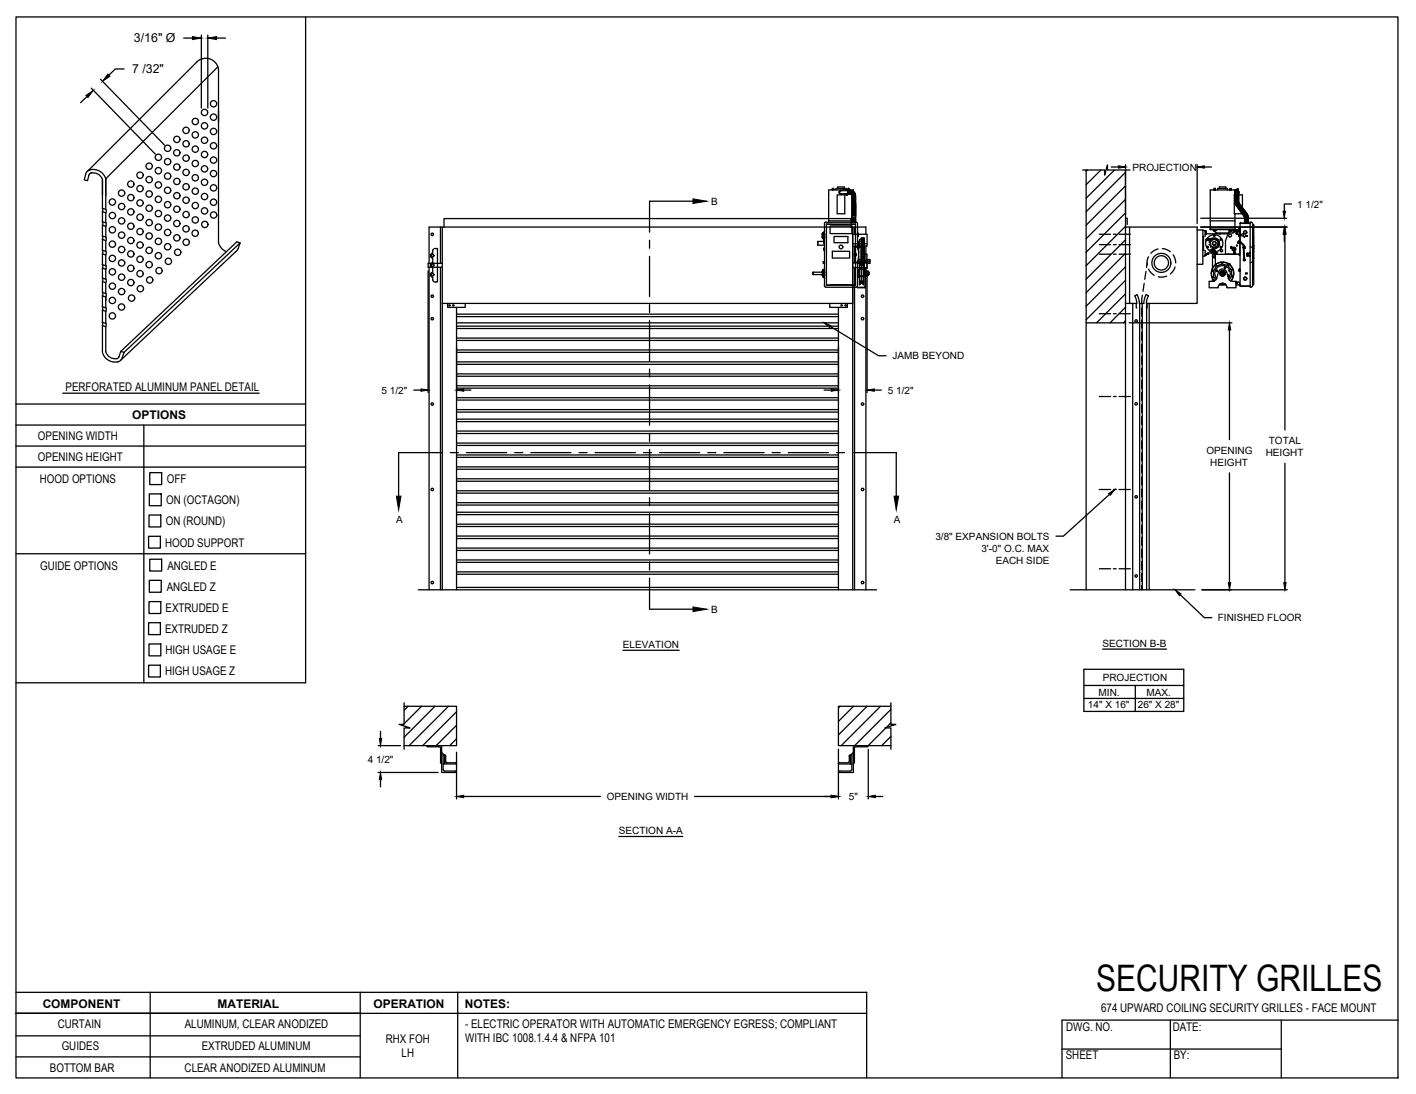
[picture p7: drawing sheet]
<svg xmlns="http://www.w3.org/2000/svg" width="279mm" height="216mm" viewBox="0 0 279 216" stroke-linecap="round" stroke-linejoin="round" font-family="sans-serif">
<!-- layer: RHX RH F.O.H. -->
<g fill="none" stroke="#000" stroke-width=".25">
<path d="M164.2 37.5h.3M164.3 37.4h.1M164.3 37.4h.2M164.4 37.4h.1M164.5 37.4h.1M165.2 38.5h1.5v3.7h-1.5zM165.3 37.2v-.3h1.3v.3M165.9 37.6a.32 .32 0 0 0-.2 .3 .32 .32 0 0 0 .2 .3M165.9 38.3l.7 .1M165.9 38.3h.7M166 37.6a.38 .38 0 0 0-.4 .4 .38 .38 0 0 0 .5 .3M166.3 37.6h.7"/>
<path d="M166.6 38.3l.3 .1zM166.6 37.5l-.7 .1a.35 .35 0 0 0-.3 .3 .35 .35 0 0 0 .3 .4M166.6 37.6h-.7a.31 .31 0 0 0-.3 .3 .31 .31 0 0 0 .3 .3M166.9 38.4l.2 .1 .1-.1M166.9 37.5l.2-.2 .1 .2M166.9 37.5h-3.4v6.4M166.9 37.5l-.3 .1 .3-.1M166.9 37.4v-.2h-1.9v.3M166.9 37.5v.1M166.9 38.3v.1M167 37.5h.1M167 38.4h.1"/>
<path d="M167 37.6l.1-.2v.2M167 38.3v.1M167 37.5v.1M167 38.3l.1 .1M167.1 38.3h-.1M167.1 38.4h.1M167.1 37.4l-.1 .1M167.1 37.5h.1M167.1 37.5l-.1 .1M167.1 37.4v.1M167.1 38.3v.2l-.1-.2h-.7M167.1 38.4h-.1"/>
<path d="M167.2 37.6h.2M167.2 38.3h.2M167.2 38.4h.1M167.2 37.5h.1M167.2 37.5h1.2v.3M167.2 37.5v.9M167.3 37.6v.7M167.3 37.5h.4M167.4 37.4h.2M167.4 37.4h.1M167.4 38.3h.1M167.4 37.6h.1"/>
<path d="M167.4 37.6v.7M167.5 37.4h.1M167.5 37.6h.2v.7h-.2M167.5 37.6v.7M167.6 38.3h.1M167.6 37.6h.1v.7M167.7 38.3h.1M167.7 37.6h.3M167.8 38.3h.1M167.9 38.3l.1 .1M168 37.6l.1 .1M168 37.7l-.2 .6"/>
<path d="M168 38.4h.1M168 38.4l.1 .1M168.1 38.5h.1M168.1 38.5v.1M168.1 38.6v.1M168.1 39.1v.1M168.1 38.8v.1M168.1 39.3v.1M168.1 39.6v.1M168.1 39.8v.1M168.1 39.8h.7M168.1 39.9h.7"/>
<path d="M168.1 38.7h.7v.2h-.7zM168.1 39h.7v.1h-.7zM168.1 39.2h.7v.1h-.7zM168.1 39.9v.1M168.3 37.8l-.4 .5M168.4 37.8l.1 .2-.5 .4M168.4 37.8l-.3-.1-.2 .6M168.4 37.8l-.4 .6M168.5 38l.1 .1M168.6 38.1l.1 .2M168.6 38.1h.1M168.6 38.1l-.5 .4"/>
<path d="M168.7 38.3v.1M168.7 38.3l-.6 .2M168.8 38.4v.2M168.8 38.4h.1M168.8 38.4l-.7 .2M168.8 38.6v.1M168.8 39.1v.1M168.8 38.8v.1M168.8 39.3v.1M168.8 39.6v.1M168.8 38.6l-.7 .1M168.8 39.4h-.7v.2h.7"/>
<path d="M168.8 39.7h-.7v.1M168.8 39.4v.2M168.8 39.7v.1M168.8 39.9v.1M168.8 39.9h.1M213.6 33.5h4.4v1.1l.5-2v.9h4.5M214.3 33.5v82.9M214.6 33.5l-.3 .3M217.2 33.5l-2.9 2.9M219.9 33.5l-5.6 5.6M222.1 36.7l-7.8 7.8M222.1 39.3l-7.8 7.8"/>
<path d="M222.1 33.5v82.9M222.1 34l-7.8 7.8M239.5 37.4h.1M239.5 37.4v.1M239.6 37.4l.2 .1M239.6 37.4h.1M239.7 37.4h.1M239.8 37.4h.1M239.8 37.4h-.3M240.3 37.5v-.3h1.9v.3M240.6 37.2v-.3h1.3v.3M242.7 37.4h.1"/>
<path d="M242.7 37.4h.2M242.8 37.4h-.1M242.8 37.4h.1M242.9 37.4h-.1M242.9 37.4h.1M243 37.4v.1M243 37.4l-.4 .1M243.7 37.7v.5M243.7 37.6h.2M243.7 38.3h.1M243.7 37.9a.37 .37 0 0 1 .4-.3 .37 .37 0 0 1 .3 .3M243.7 38.2a.36 .36 0 0 1 .4-.4 .36 .36 0 0 1 .3 .4"/>
<path d="M243.7 39.9l.1 .3M243.7 39.8v.1M243.7 39.6v.1M243.7 39.1v.1M243.7 39.3v.1M243.7 38.8v.1M243.7 38.5a.39 .39 0 0 1 .7 0 .39 .39 0 0 0-.7 .1M243.7 38.7h.7v.2h-.7zM243.7 38.1a.33 .33 0 0 1 .4-.3 .33 .33 0 0 1 .3 .3M243.7 39v.1h.7v-.1M243.7 39.3v-.1h.7v.1M243.7 39.4v.2"/>
<path d="M243.7 39.7v.2M243.7 39.6h.7M243.7 39.7h.7M243.7 39.3h.7M243.7 39.4h.7M243.7 39h.7M243.8 39.9h.1M243.8 38.1l.4-.1 .2 .2v.2a.33 .33 0 0 0-.3-.3 .33 .33 0 0 0-.4 .3zM243.8 39.9h.6M243.8 37.9l.2-.2 .4 .2M244.1 37.5v-.2h.1v.3M244.1 37.4h-.4v.4l.3-.3"/>
<path d="M244.2 37.5h-.1M244.2 37.4l.1 .1M244.3 37.6h-.1M244.3 37.5h.1M244.3 37.5v.1M244.3 37.6h.1M244.3 37.4h.1M244.3 37.6l.1 .4a.37 .37 0 0 0-.3-.4 .37 .37 0 0 0-.4 .4M244.4 39.9v.1M244.4 39.8v.1M244.4 39.6v.1M244.4 39.1v.1"/>
<path d="M244.4 39.3v.1M244.4 38.8v.1M244.4 40v.1M244.4 38.5v.1h-.7v.1M244.4 39.8l-.7 .1M244.4 39.8h.1M244.4 39.4v.2M244.4 39.7v.1M244.4 40l-.6 .2v.1M244.4 38.6v.1M244.4 38h.1M244.4 38.5h.8v2.5"/>
<path d="M84.7 52.7v63.7M85.4 53.7a.48 .48 0 0 0-.5 .5 .48 .48 0 0 0 .5 .5v.5M85.4 50a.48 .48 0 0 0-.5 .5 .48 .48 0 0 0 .5 .4v1M85.4 51.9a.48 .48 0 0 0-.5 .4 .48 .48 0 0 0 .5 .5v1M85.4 50v-.7l.2-.2 .7-.1v6.6h-.7l-.2-.4M86.9 44.8v7.2M86.9 52.7v63.7M87.3 44.8v71.6M87.3 59.9h81M87.3 52h-2.8v.7h2.8M87.6 44.8v-1.7h80.3v1.7M88.3 59.9v.8h3.5v-.8"/>
<path d="M160.4 54.2h2.3M160.4 53.7h1.8M160.4 53.7v.5M161.4 47.6v.8v-.8h1.1M161.4 48.4h1.3M162.2 46.2h.6M162.2 46.2v.7M162.2 53.6v.7M162.2 53.6h.6M162.2 54.3h.6M162.2 46.9h.6M162.2 46.9l.1 .1"/>
<path d="M162.2 54.3l.5 .6M162.3 54.2h.4M162.3 46.2h.1M162.3 53.6h.1M162.3 54.3h.1M162.3 46.9l.4 .6-.4-.5M162.3 54.3l.4 .6M162.3 53.7h.2M162.3 53.5l-.1 .1M162.3 46.1l-.1 .1M162.3 46.1h.1M162.3 53.7l.4 .1"/>
<path d="M162.3 54.4h.1M162.3 47h.1M162.3 53.5h.1M162.3 53.5v.1M162.4 54.6l.1 .1M162.4 53.3h.1zM162.4 54.6h.1M162.4 53.3v.1M162.4 54.5v.1M162.4 46.8h.1M162.4 54.2h.1M162.5 53.7h.2"/>
<path d="M162.5 53.7l-.1 .1M162.5 46.8h-.3h.5M162.5 53.7v.5M162.5 51.6v.3h.2M162.5 51.6h.2M162.5 51.6v.3M162.5 46.3l.1 .1M162.5 46.8h.1M162.5 47.2v.7l.2 .3M162.6 46.7l-.1 .1M162.6 46.4v.3v-.3M162.6 54.2h.1"/>
<path d="M162.6 49.1l.1 .2M162.6 49.1h.1M162.6 49h.1M162.6 49.4h.1M162.6 49v.4M162.6 49v.1M162.6 49.3v.1M162.7 53.7h-.4M162.7 53.7h.1M162.7 46.8h.1M162.7 54.2h.1M162.7 46.3h-.4"/>
<path d="M162.7 53.1h.1M162.7 45.7h.1M162.7 47.5h.1M162.7 54.9h.1M162.7 54.3v2.1l.3 .3M162.7 44.1v2.1M162.7 46.3v.5M162.7 46.9v6.7M162.7 53.7v.5M162.7 45.7l-.4 .5M162.7 53.1l-.4 .5M162.7 53.1l-.4 .4"/>
<path d="M162.7 45.7l-.4 .4M162.7 46.3h.1M162.8 46.3h-.5h.4M163 43.8l-.3 .3M163 43.9l5.9-.1 .3 .3M163.1 56.3l2.8-.1 2.9 .1M163.1 44.2l2.8 .1 2.9-.1M163.1 56.3h5.7M163.7 59.9v.8h3.5v-.8M163.8 44.6h4.3v1.5h-4.3zM164.2 49.6h3.4v1.3h-3.4zM164.6 46.7h2.7v1.2h-2.7z"/>
<path d="M168.1 41.8a.35 .35 0 0 1 .4-.4 .35 .35 0 0 1 .3 .4M168.1 41.6a.35 .35 0 0 1 .4-.4 .35 .35 0 0 1 .3 .4M168.1 41.4a.35 .35 0 0 1 .4-.4 .35 .35 0 0 1 .3 .4M168.1 40.4a.35 .35 0 0 1 .4-.3 .35 .35 0 0 1 .3 .3M168.1 40.1v-.1a.37 .37 0 0 1 .4-.1 .37 .37 0 0 1 .3 .3l-.2-.1-.5 .1zM168.1 43v.1M168.1 43.7v.1M168.1 43.2v.1M168.1 43.5v.1h-4.6M168.1 42.7a.33 .33 0 0 1 .4-.3 .33 .33 0 0 1 .3 .3M168.1 42.3a.37 .37 0 0 1 .5-.1 .37 .37 0 0 1 .2 .3 .35 .35 0 0 0-.3-.2 .35 .35 0 0 0-.4 .2zM168.1 42.9h.7v.1h-.7z"/>
<path d="M168.1 42.8a.34 .34 0 0 1 .4-.3 .34 .34 0 0 1 .3 .3M168.1 41.3a.38 .38 0 0 1 .7 0M168.1 43.6h.7v.1h-.7zM168.1 43.4h.7v.1h-.7zM168.1 41.3v.1M168.1 43.8v.1M168.2 42.8l-.1 .1M168.3 51.9h2.8v.9h-2.8M168.3 46.2h2.8v2.4h-2.8M168.3 44.8v71.6M168.3 48.1h1.6M168.6 44.8v1.4"/>
<path d="M168.6 48.6v3.3M168.6 52.8v63.6M168.6 50.3h.3M168.6 50.3h.1M168.6 50.2l.2-.1 .1 .1M168.6 50.2h.1M168.6 50.2h.3M168.8 42.8v.1M168.8 43v.1M168.8 43.7v.1M168.8 43.2v.1M168.8 43.5v.1"/>
<path d="M168.8 42.3a.35 .35 0 0 0-.3-.3 .35 .35 0 0 0-.4 .3M168.8 42.1a.35 .35 0 0 0-.3-.3 .35 .35 0 0 0-.4 .3M168.8 41.9v.1a.35 .35 0 0 0-.3-.4 .35 .35 0 0 0-.4 .4M168.8 41.1v.1a.35 .35 0 0 0-.3-.4 .35 .35 0 0 0-.4 .4M168.8 40.9v.1a.35 .35 0 0 0-.3-.3 .35 .35 0 0 0-.4 .3M168.8 40.7v.1a.35 .35 0 0 0-.3-.3 .35 .35 0 0 0-.4 .3M168.8 40.6a.35 .35 0 0 0-.3-.3 .35 .35 0 0 0-.4 .3M168.8 50.5h.1M168.8 50h.1M168.8 42.5h.1M168.8 42.3h.1M168.8 42.3a.36 .36 0 0 0-.3-.2 .36 .36 0 0 0-.4 .2"/>
<path d="M168.8 42.1h.1M168.8 42.1a.36 .36 0 0 0-.3-.2 .36 .36 0 0 0-.4 .2M168.8 41.9h.1M168.8 41.9a.36 .36 0 0 0-.3-.2 .36 .36 0 0 0-.4 .2M168.8 41.7h.1M168.8 41.7a.36 .36 0 0 0-.3-.2 .36 .36 0 0 0-.4 .2M168.8 41.5h.1M168.8 41.5a.36 .36 0 0 0-.3-.2 .36 .36 0 0 0-.4 .3M168.8 41.3h.1M168.8 41.1h.1M168.8 41.1a.36 .36 0 0 0-.3-.2 .36 .36 0 0 0-.4 .3M168.8 40.9h.1"/>
<path d="M168.8 40.9a.36 .36 0 0 0-.3-.2 .36 .36 0 0 0-.4 .3M168.8 40.7h.1M168.8 40.7a.36 .36 0 0 0-.3-.1 .36 .36 0 0 0-.4 .2M168.8 40.6h.1M168.8 40.6a.36 .36 0 0 0-.3-.2 .36 .36 0 0 0-.4 .2M168.8 40.4h.1M168.8 40.4a.36 .36 0 0 0-.3-.2 .36 .36 0 0 0-.4 .2M168.8 43.1h-.7v.2h.7M168.8 41.5v.1M168.8 43.1v.2M168.8 43.8v.1M168.8 50v-5.8h-5.7v12.1"/>
<path d="M168.8 50.5v5.8M168.8 50l.2 .3-.2 .2M168.9 50.3h.1M168.9 50.2h.1M168.9 51.7l.3 .1v4.6l-.2 .2-6 .1M169.2 48.8l.2 1.5-.2 1.5M169.2 48.7l-.3 .1M169.2 47.8h.1M169.2 48.7h.1l-.1 .2M169.2 46.1v.3M169.2 44.1v4.6M169.2 52h.4"/>
<path d="M169.2 54.2h.1M169.2 53.4h.3M169.2 48.4h.1M169.2 53.3h.3M169.2 54.4h.1M169.2 47.9h.1M169.2 53.5h.3M169.2 54.6h.1M169.2 53.7h.1M169.2 47.6h.4M169.2 51.7h1.3M169.2 48.8l.1 .1"/>
<path d="M169.2 48.8h.1M169.2 48.9h.2M169.2 46l.1 .1M169.3 48.8l-.1 .1M169.3 48.8h.1M169.3 49h.1M169.3 46.1h.1M169.3 46.5h.1M169.3 46.2h.1M169.3 46.1l-.1 .5v-.2M169.3 51.5h1.2v.1M169.3 46.1h-.1"/>
<path d="M169.3 48.4l.1-.7v1.1M169.3 54.6l.2 .1zM169.3 48.9h.1M169.3 48.4v.4l.2 .1M169.3 53.3h.2zM169.3 54.2h.2M169.3 53.7h.2M169.3 48.9v.2M169.3 53.3h.1M169.3 53.5v.2M169.3 54.2v.4M169.4 51.2h.6"/>
<path d="M169.4 50.6l-.1 .7M169.4 48.4h.2M169.4 48.9v1.1M169.6 53.2h-.1v1.5h.1M169.6 51.7v4.5l.2-.2 .1-.4M169.6 51.7l.1 .5M169.6 51.7v4.5M169.7 51.8l.1 .1 .1 .4M169.7 52.1v.1M169.7 53.1h.1M169.7 55.9v.1M169.7 52.2l.2 .2"/>
<path d="M169.7 54.6h.1M169.7 53.1l.1 .1M169.8 54.5l-.1 .1M169.9 55.4l-.2 .2M169.9 55.7v.2M169.9 55.6h.1M169.9 55.6h.2M169.9 52.3l.1 .1M169.9 52.4h.1M169.9 48.7l.1 .4M169.9 47.2h.6M169.9 49h.6"/>
<path d="M169.9 48.9h.1M169.9 49.7h.6M169.9 49.6h.1M169.9 49.8h.6M169.9 49.8h.1M169.9 50.3h.6v.2M169.9 50.3h.1M169.9 51.2v-.2h.6v.2M169.9 51.5l.1 .1M169.9 52l.1 .1M169.9 52.3h.1M170 47.3h-.4v1.4h.4"/>
<path d="M170 48.4v.2M170 50.7l-.1-.1h.6v.1M170 49.3l-.1-.1h.6v.1M170 48v.2M170 47.6v.2M170 47.1v.3M170 47h.5M170 50l-.1-.6h.6v.6M170 50.9l-.1-.1h.6v.1M170 51.4l-.1-.1h.6v.1M170 51.7v.2M170 52.4h.1"/>
<path d="M170.1 55.6h.1M170.1 52.3l-.1 .1M170.1 48.3l.3-.1v.3l.1-.1M170.1 55.6v.3M170.1 48h.3M170.1 47.9h.1M170.1 47.4v.1l.4 .1M170.1 47.5h.1M170.1 47.1v.1M170.1 47.8v.2M170.1 49v.1M170.1 49.2v.1"/>
<path d="M170.1 49.4v.1M170.1 49.7v.1M170.1 49.9v.1M170.1 50.1v.1M170.1 50.3v.1M170.1 50.6v.1M170.1 50.8v.1M170.1 51v.1M170.1 51.3v.1M170.1 51.5v.1M170.1 51.7v.1M170.1 51.9v.1"/>
<path d="M170.1 52.2v.1M170.1 55.7l.1 .3 .2 .1M170.1 47.8h.1M170.1 48.3h.1M170.1 48.7h.1M170.1 52.2h-.2v.1M170.1 55.4l.2 .2M170.1 52.3v.1M170.1 47.8h.2l.1 .1M170.1 48.6v.1M170.1 49h.1M170.1 48.3v.2"/>
<path d="M170.2 48.2l.1 .1M170.2 48.3h-.1M170.2 49h.1M170.2 49h.1zM170.2 51.9l-.4 .1M170.2 48.3h.1M170.2 54.5l.1 .1M170.2 53.1v.1M170.3 54.6h.1M170.3 53.1h.1M170.3 52.2l-.2 .1M170.3 49h.1"/>
<path d="M170.3 48.3h.1M170.3 48.7h.1M170.3 48.6l-.1 .1M170.3 55.9v.1M170.3 52.1v.1M170.4 51.8l-.2 .1-.1 .3M170.4 47.5h.1M170.4 48.7h.1M170.4 48.7h-.2M170.4 48.1h.7M170.4 47.9h.1M170.4 47.9v.1"/>
<path d="M170.4 51.7v4.5v-4.5l-.1 .5M170.4 48.6l.1 .2M170.4 49.2l.1 .1M170.4 49.4l.1 .1M170.4 49.7l.1 .1M170.4 49.9l.1 .1M170.4 50.1l.1 .1M170.4 50.3l.1 .1M170.4 50.6l.1 .1M170.4 50.8l.1 .1M170.4 51l.1 .1M170.4 51.3l.1 .1"/>
<path d="M170.4 51.5l.1 .1M170.4 52.7h.1M170.4 51.9l.1 .2M170.4 53.2h.1M170.4 51.8h.1M170.4 52.2l.1 .1M170.4 52.4l.1 .2-.1-.1M170.4 52.6l.1 .2M170.4 52.9l.1 .1M170.4 53.1h.1v.4M170.4 53.3h.1M170.4 52h.1"/>
<path d="M170.4 52.3h.1M170.4 54.4h.1M170.4 53.6h.2M170.4 54.3l.1 .1M170.4 54.4v.1M170.5 54.4h.1M170.5 53.6h-.1M170.5 53.6v-6.6h-.5v8.5M170.5 47.8h-.1l.1 .2M170.5 47.4l-.1 .2M170.5 47.1l-.1 .1M170.5 48.2l-.2 .1"/>
<path d="M170.5 53.4l-.1 .1M170.5 53.3h.1M170.5 48.7h.1M170.5 50.3v-.2h-.6l.1 .4M170.5 48.2h.1M170.5 48h.1M170.5 47.8h.1M170.5 47.6h.1M170.5 48.6h.1M170.5 47.5h.1M170.5 47.4h.1M170.5 47.3h.1"/>
<path d="M170.5 48.9h.1M170.5 47.1v1.1M170.5 49.6h.1M170.5 49.8h.1M170.5 51.7v.2M170.5 48.4h.1M170.5 48.4v.7l-.1-.1M170.5 47.6v.8v-.2M170.5 50.2h.6v2.8h-.7M170.5 48.7h-.4v.1M170.6 53.8v.3M170.6 54.4h.1"/>
<path d="M170.6 51.5h.2v.2h-.2zM170.7 53.5l-.1 .9M170.7 55.5h.1M170.8 56.6l-.2 .2h-1.4l1.5-.2v-3.5l.1 3.5M170.8 53.4h.2M170.9 46.2v-1.4h-86.2v7.2M170.9 48.6v3.3M170.9 52.8v63.6M171 53.4v1.1h-.2M171 53.4v1.1M171 53.5h.4v.9h-.4M171.1 51.2h.6v.8h-.6"/>
<path d="M171.1 51.5h.6M171.1 51.7h.6M171.1 54.3h.1M171.2 54.4h.1M171.2 54.3v.1M171.3 54.3l-.1 .1M171.4 54.2h.1M171.4 53.7h.1M171.4 53.7v.5M216.9 46.2h2.2M216.9 48.3h2.2M216.9 50.2h2.2"/>
<path d="M219.7 46.2h.5M219.7 48.3h.5M219.7 50.2h.5M220.8 46.2h2.2M220.8 48.3h2.2M220.8 50.2h2.2M222.1 42l-7.8 7.8M222.1 44.8h14.1v15.1h-10l.1-.8 .3-.7-.4-.3M222.1 43.1h.3v1.2M222.1 59.9h2.2M222.1 44.7l-7.8 7.7M222.1 47.3l-7.8 7.8"/>
<path d="M222.1 50l-7.8 7.8M222.1 52.7l-7.8 7.7M222.1 55.3l-7.8 7.8M222.1 58l-5.7 5.7M222.9 44.8v15.1M223.5 59.9v56.5M224.2 59.9v.9h.1M224.3 58.1l.4 1 .1 .8M224.4 58.1l-.5 .3 .3 .7 .1 .8M224.9 59.9v56.5M225.4 59.9v56.5M225.4 58.3l-.1 1.7"/>
<path d="M225.8 55.9l-.3 1.6M226.1 53.6l-.2 1.5M226.2 58.1l-.4 1-.1 .8h-.9M226.3 59.9v56.5M226.3 59.9v.9h-.1M226.4 51.9l-.2 .9M226.6 50.7l-.3 .9 .1 .7M226.6 53.1l.5 .7 .7 .5M226.8 59.9v56.5M228.5 49.1l-.6 .3-.8 .6M229.4 49.1l.8 .2 .7 .4M230.2 54.5l-.9 .2-.8-.1"/>
<path d="M231.5 50.3l.3 .6 .2 1M231.9 52.7l-.3 .6-.7 .8M236.2 45.4h1.1v6.8h-1.1M237.3 45.5l.5 .1-.1 1M237.3 50.5h.4M237.3 49.4h.2M237.3 46.7h.2M237.5 46.6v2.8M237.7 49.4l.1 .1M237.8 50.4l-.1 .1M237.8 50.3h.2zM237.8 45.7h.2"/>
<path d="M237.8 45.9h.2v.3h-.2h.2M237.8 45.7h.2v.2M237.8 49.5v.9M238 47.5a1.7 1.7 0 0 0 .7 1.9M238 50.3h-.2M238 46.2h.1M238 46.1h4.3M238 50.3h.1M238 45.7h.1M238 45.7v.3M238 50.2v.1M238.1 47.2a1.7 1.7 0 0 1 2.3-.7 1.7 1.7 0 0 1 .7 2.2 1.7 1.7 0 0 1-2.2 .9"/>
<path d="M238.2 48.7l.2 .1zM238.2 50v.2M238.3 49.9h1.9M238.4 47.2h-.2M238.4 47.2l-.3 .1M238.4 47.2l-.5 .1M238.4 49.9l.1 .3v-.2h-.4M238.5 50.2l-.5-.1v.2M238.6 47.7v.1M238.6 47.8a.24 .24 0 0 1 .2 .2 .24 .24 0 0 1-.2 .3h.3M238.8 45.3h5.8v.1M238.8 45h4.9"/>
<path d="M238.8 43.6h4.9M238.8 47.1l-.4 .1M238.9 49.4l-.3 .1M238.9 48.3v.5a.24 .24 0 0 1 .3-.1 .24 .24 0 0 1 .1 .3h.1M238.9 47.3l-1 .2M238.9 47.7h-.3M239 49.9h.1M239 47.3l.1 .1M239.1 47.1h-.3M239.1 47.3h-.2l.1 .3-.1 .1M239.1 49.4l-.4 .2M239.2 54.9l.1 .6h-.7v1.3h1.7a.88 .88 0 0 1 .8-.9 .88 .88 0 0 1 1 .7"/>
<path d="M239.3 47a1.05 1.05 0 0 1 1.3 .8M239.3 47.2l-.2 .2M239.3 47l-.2 .1M239.3 47h.1M239.4 50.2h.1M239.4 47.2l-.3 .1M239.4 45.3l.1 .3v-.3M239.4 45.5h.5M239.4 45.3h.1M239.4 45.3h.5v.2M239.5 49l-.7 .4M239.5 55.4v.1"/>
<path d="M239.5 48.4h.2M239.5 48.3h.2M239.5 48.5h.2M239.5 45.3h.1M239.5 48.3v.1M239.5 48.3a.33 .33 0 0 1-.2-.5 .33 .33 0 0 1 .6 0 .33 .33 0 0 1-.2 .5M239.5 48.4a.37 .37 0 0 1-.2-.6 .37 .37 0 0 1 .6 0 .37 .37 0 0 1-.2 .6M239.5 48.8l.2 .1M239.5 48.8l-.1 .2M239.5 55.4h.1M239.5 49.5l.2 .1zM239.5 46.5h.2z"/>
<path d="M239.5 50.7l.2 .1M239.5 47.3h.4M239.5 50.7v.1h.2M239.5 50.7h.1M239.5 45.5h.4M239.6 47.2h-.3M239.6 50.6l.1 .2M239.6 55.5h-.1M239.6 47.2h.1M239.6 50.6l.1 .1v.1M239.6 50.6h.1M239.6 50.6l-.1 .1"/>
<path d="M239.6 45.3h.1M239.6 55.4a2.21 2.21 0 0 1 .1-3 2.21 2.21 0 0 1 3.1 0 2.21 2.21 0 0 1 .1 3M239.6 45.5l.4 .5M239.7 50.8h.1M239.7 48.3v.1M239.7 45.3h.1M239.7 50.2h.1M239.7 50.2l.1 2.1M239.7 50.2h-.5v2.8M239.8 45.3h.1M239.8 45.3v.2M239.8 49.9h.1"/>
<path d="M239.8 50.1l-.1 .1M239.9 50.1h.1M239.9 50.1h-.2M239.9 45.3h.1M239.9 50.1l.1 .1M239.9 47.3l.3 .2M239.9 47.3h.1M239.9 47.3l.2 .1M239.9 55.2l-.3-.4-.3-.1 .2-.2-.1-.8-.2-.3 .3-.1 .4-.6v-.3l.3 .1 .8-.3 .2-.3 .1 .2 .8 .2 .3-.1v.3l.5 .6 .3 .1-.2 .2v.9l.2 .2-.2 .1-.5 .6M240 50.1h-.3M240 48.7l-.5 .3M240 48.9l-.9 .5"/>
<path d="M240 46h3.3M240 46v.1M240.1 50.2h.1M240.1 54.9a1.53 1.53 0 0 1 .1-2.1 1.53 1.53 0 0 1 2.1 0 1.53 1.53 0 0 1 .1 2.1M240.1 54.9a.86 .86 0 0 1-.8 .6M240.2 49.8v.4M240.2 48.5l-.1 .2M240.2 47.5l.1 .1M240.2 47.5l.1 .2M240.3 48.7h.1M240.3 47.6l.1 .4M240.3 48.3l-.1 .1"/>
<path d="M240.3 48.7v.1M240.3 48.3l-.1 .2M240.3 48.3h.1M240.4 47.9v.2M240.4 48l-.1 .4M240.4 53.7a.86 .86 0 0 1 .8-.6 .86 .86 0 0 1 .9 .6l.3 1.2M240.4 53.7l-.3 1.2M240.5 56.2h1.4M240.6 48.3h.1M240.6 47.8v.4M240.6 48.2l-.1 .4-.5 .3M240.6 48.2v.1"/>
<path d="M240.6 47.8h.1M240.8 49.4l.2-.2 .2 .2v.2l-.2 .1-.2-.1zM240.8 47.2l.2 .1zM240.8 48.7l.2 .1zM241 53.9h.1M241 53.8h.1M241.1 53.8h.1M241.1 54.2h.1M241.1 53.7h.1M241.3 55.9l.1 .1v-.1M241.3 53.7h.1M241.3 54.2h.1"/>
<path d="M241.3 54.4h.1M241.4 54.4h.1M241.4 54.1h.1M241.4 54.3v.1M241.5 54h.1M241.5 54.3h.1M241.5 54.3h-.1M241.8 56.1h-1.1h1.1M242.2 54.4h.3l-.2 .1M242.3 46.1v.2M242.3 50.2h.1M242.3 52a.37 .37 0 0 1 .5 .4"/>
<path d="M242.3 54.9a.86 .86 0 0 0 .9 .6M242.4 45.3l1 .1M242.4 50.2h.1M242.4 46l-.6 1.5 .1 2.7M242.5 46h.1M242.5 52.2h.1M242.5 45.6h.5M242.5 45.6v-.2h.6l-.1 .2M242.5 45.6h.1M242.6 45.6h.4M242.6 45.4h.1M242.7 45.4v.2"/>
<path d="M242.7 45.4h.1M242.8 50.2h.1M242.8 45.4h.1M242.8 45.6l-.3 .4M242.9 48.9h.1M242.9 48.9v.1M242.9 45.4h.1M242.9 48.9l.1 .1h-.1M242.9 48.9l.1 .1M242.9 48.8l.2 .2zM242.9 48.8h.1M242.9 49h.1"/>
<path d="M242.9 48.8v.1M243 48.8h.1M243 48.8l.1 .1M243 45.4v.2M243 45.4h.1M243 45.6h.1M243 49h.1M243.1 48.8h.1M243.1 48.8v.1M243.1 48.9v.1M243.2 55.5h.7v1.3h-1.8v-.2M243.3 49.1h.1"/>
<path d="M243.3 49.3a.27 .27 0 0 1 0-.4 .27 .27 0 0 1 .4 .1 .27 .27 0 0 1-.1 .4M243.3 49.3h.1M243.3 49.3h.3M243.4 50.2h.1M243.4 45.9l-.1 .1M243.4 45.3v.6M243.4 49.3h.1M243.4 49h.1M243.5 49.8l.2 .1zM243.5 49.9h.1M243.5 49.9l.1 .1 .1-.1M243.5 49.9h.2"/>
<path d="M243.5 49l-.2 .1M243.5 45.6h.1M243.5 45.7h.1M243.5 45.6v.1M243.5 45.6h.2M243.5 49.3h.1M243.5 49h.1M243.6 49h-.1M243.6 49l.1 .2M243.6 49.1v.1M243.6 49.1v.2M243.6 49.1h.1"/>
<path d="M243.6 49.2h.1M243.7 42.2l-.1 3.1M243.7 49.2h.1M243.7 49.9h.1M243.7 45.6h-.2M243.7 45.6h.1M243.7 45.6l-.2 .1h.2M243.7 45.7h.1M243.8 40.3l.1 .2M243.8 50.2h.1M243.9 50.2h.1M243.9 56.2h.7"/>
<path d="M243.9 55.7h.6M243.9 55.7l.2 .1v.2l-.2-.1 .2 .1M243.9 55.9l.1 .1M243.9 40.5l.1 .1M243.9 55.8h.1M243.9 55.8l.2 .2M243.9 55.8h.2v.1M243.9 55.8l.2 .1M243.9 46.2h.2M244 55.7l.1 .2M244 40.6l.5-.4 .1 .1-.5 .4zM244 46.1l.1-.1z"/>
<path d="M244 46.1h.1M244 46.2h.1M244 48.4l.1 .1zM244 48.4h.1M244.1 56h.1M244.1 46v.1h-.1M244.1 46.2h.1M244.1 46v.1M244.1 40.7v.1M244.1 45.6l.2 .1zM244.1 55.9h.1M244.1 55.9v.1"/>
<path d="M244.1 45.6h.2M244.1 40.7h.1M244.1 45.6l.1 .1h.1M244.1 46.1h.1M244.1 46.1v.1M244.2 40.9h.1M244.2 40.9l.1 .2M244.3 47.7h.2M244.3 45.7h.1M244.3 47.7l-.1 .2h.2M244.3 47.9v.1M244.3 41.1h.1"/>
<path d="M244.4 47.7l-.1 .2h.4M244.4 47.8h.1M244.4 48h.1M244.4 41.1h.1M244.4 41.1l.1 .2M244.4 46.6h.1M244.4 47.9v.1M244.4 46.3v.2l.2 .1h-.1M244.4 46.5l.2 .1M244.4 40.1l-.6 .2M244.4 47.6v.1M244.4 47.9h.1"/>
<path d="M244.4 40.1l.1 .1M244.4 55.7l.1 .1M244.4 46.2v.1M244.4 45.4l.1 .1M244.5 47.6v.2M244.5 40.1l-.6 .4M244.5 45.4l-1.1 .1M244.5 46.2h.1M244.5 41.2v.1M244.5 50.3l.2 .1M244.5 53.3v.3h.2M244.5 47.7v.1"/>
<path d="M244.5 45.1h.1M244.5 45h.1M244.5 45v.1M244.5 50.2v.1M244.5 41.3h.1M244.5 50.2h-5.1M244.5 41.3l.1 .1M244.5 53.3l.2 .1M244.5 53.3h.1M244.5 45l.1 .1M244.6 46.5h.1M244.6 45.5v.7"/>
<path d="M244.6 55.8v.4M244.6 56.2h.1M244.6 56.1h.1M244.6 45.9h.1M244.6 46.6v1.1M244.6 46.3h.1M244.6 53.3h.1M244.6 53.2h.1M244.6 40.3v.1M244.6 45.4h.1M244.6 45.3h.1M244.6 46.2v.3"/>
<path d="M244.6 53.2v.4M244.6 56.1v.1M244.6 41.4l.1 .1M244.6 46.6v.1M244.6 46.4h.1M244.6 40.4l-.5 .3M244.6 47.9l-.1 2.3M244.6 40.4l.1 .1M244.6 46.6h.1M244.6 46.2v.4M244.7 47.7l.7 .6v.5M244.7 41.5h.1"/>
<path d="M244.7 47.9l-.1 .1M244.7 47.9l.6 .5M244.7 44.1v3.6l-.3 .1M244.7 45.2h.1M244.7 45h.1M244.7 46.6h.1M244.7 46.3h.1M244.7 53.2h-.2M244.7 45.2l-.1 .7M244.7 46.2h-.1M244.7 47.2l-.1 .1M244.7 46.4h-.2l.1 .1"/>
<path d="M244.7 53.3h-.2M244.7 45v.2M244.7 47.9v8.5M244.7 44.1h2M244.7 56.4h2M244.7 56.4l.1 .1M244.7 40.5h.1M244.7 40.5l-.5 .4-.1-.2M244.7 41.6l.1 .1M244.8 44l-.1 .1M244.8 44.1h.1M244.8 56.5h.1"/>
<path d="M244.8 44v.1M244.8 56.4v.1M244.8 44h1.9M244.8 56.5h1.9M244.8 40.6l-.6 .3M244.8 40.6l.1 .1M244.8 41.7h.1M244.9 40.7h.1M244.9 40.7l-.6 .4M244.9 41.8v.1M244.9 40.7l-.5 .4M244.9 40.7l.1 .2-.5 .4"/>
<path d="M244.9 41.9h.1M244.9 41.9l.1 .1M245 40.8v.1M245 42l.1 .1M245.1 40.9l-.6 .4M245.1 40.9l.1 .1M245.1 42.1h.1M245.1 41l.1 .1M245.2 42.2h.1M245.2 41l-.6 .4M245.2 42.2h-1.7v-3.7h.2v-1h-4.9v7.8M245.2 42.2v.1"/>
<path d="M245.2 41.1l-.5 .4M245.2 41.1l.1 .1M245.2 42.3l.1 .1M245.2 48.8l.3 .1zM245.3 41.2l-.5 .4-.1-.1M245.3 41.2v.1M245.3 48.4v.4M245.3 42.4l.1 .1M245.3 48.9l.1 2.4M245.4 42.5h.1M245.4 46h.6M245.4 41.4l.1 .1"/>
<path d="M245.4 41.4l-.1-.1-.5 .4M245.4 41.4l-.5 .4-.1-.1M245.4 42.6h.1M245.4 51.3h.1M245.4 48.9l.2 2.2M245.4 48.7h.1M245.5 41.5l.1 .1-.6 .4M245.5 41.5l-.6 .4M245.5 46l.2 .1 .2-.1M245.5 48.8l.1-.1v.2h-.1M245.5 48.8h.1M245.5 42.7h.1"/>
<path d="M245.5 48.9h-.1M245.5 48.9h.1M245.5 42.7l.1 .1M245.6 41.6v.1M245.6 51.1l.1 .2-.2 .2-.2-.2 .1-.2M245.6 51.1v.2h-.2M245.6 48.6h.1M245.6 48.6h-.2M245.6 48.6v.1M245.6 48.7h.1M245.6 42.8h.1M245.6 48.8v.1"/>
<path d="M245.6 45.6h.2M245.6 42.8v.1M245.6 43.5v.1M245.6 43v.1M245.6 43.7v.1M245.6 43.2v.1M245.6 42.9h.1M245.6 48.9h.1M245.6 41.7l-.5 .4M245.6 41.7l.1 .1M245.6 43.1v.2M245.6 43.4v.1h.7v-.1"/>
<path d="M245.6 43.7v-.1h.7v.1M245.6 43.8v.1h.7v-.1M245.6 48.9v.1M245.6 43.8h.7M245.6 43.1h.7M245.6 43h.7M245.6 43.7h.7M245.6 43.4h.7M245.6 43.3h.7M245.6 49h.1M245.6 49h-.2M245.7 51.2v.2"/>
<path d="M245.7 41.8v.1M245.7 41.8h.1M245.7 41.8l-.5 .4-.1-.1M245.8 41.9l-.6 .4M245.8 41.9v.1M245.8 46.5h.1M245.8 53.9v.2zM245.8 42h.1M245.8 42l-.5 .4M245.8 46.5v.1l.1-.1M245.8 42l.1 .1M245.9 46.5v.1z"/>
<path d="M245.9 53.9v.1zM245.9 42.1l-.5 .4M245.9 42.1l.1 .1M246 42.2v.1M246 42.2h.1M246 42.2l-.6 .4v-.1M246 50.5h.1M246 42.3l-.5 .4M246 42.3h.1M246 50v.5M246.1 42.3v.1M246.1 50h-.1"/>
<path d="M246.1 50.5h.6M246.1 50h.6M246.1 42.4l.1 .1-.6 .3M246.1 42.4l-.5 .3M246.1 42.4h.1M246.2 50.2v.2zM246.2 42.5l.1 .3M246.2 50.2v.2M246.2 50.4h.1M246.2 50.2h.1M246.2 50.2l.1 .2M246.3 42.8h.1"/>
<path d="M246.3 42.8h-.6M246.3 43.5v.1M246.3 43v.1M246.3 43.7v.1M246.3 43.2v.1M246.3 42.8v.1M246.3 42.8l-.7 .2M246.3 42.9v.1M246.3 43.1v.2M246.6 50.5h.1M246.6 50h.1M246.7 48.7l.5 .1"/>
<path d="M246.7 50h.1M246.7 50.5h.1M246.9 43.8l.2 .3M246.9 43.9h-.2v12.8h.2M247.2 44.2l.2 .2v2.3M247.2 51.7l-.5 .1M247.2 44.1l-.1 12.3-.2 .3M247.2 50v.5M247.2 46.1h.2M247.2 44.6h.2M247.3 44.6v1.5M247.3 49.6v1.3l.1-1.3"/>
<path d="M247.3 50.9h.1M247.4 46.7v1.2M247.4 46.7v9.5l-.2 .1M247.4 48.4h.1M247.4 49.1h.1M90.1 60.7v55.7M90.1 63.7h75.3M90.1 73.8h75.3M90.1 74.3h75.3M90.1 71.4h75.3M90.1 71.9h75.3M90.1 69.1h75.3"/>
<path d="M90.1 69.5h75.3M90.1 66.7h75.3M90.1 67.2h75.3M90.1 64.4h75.3M90.1 64.8h75.3M90.1 78.5h75.3M90.1 79h75.3M90.1 76.1h75.3M90.1 76.6h75.3M90.1 62h75.3M90.1 62.5h75.3M165.4 60.7v55.7"/>
<path d="M214.3 63.7h7.8M216.9 61.9h2.2M216.9 78.3h2.2M219.7 61.9h.5M219.7 78.3h.5M220.8 61.9h2.2M220.8 78.3h2.2M222.1 60.6l-3.1 3.1M222.1 63.3l-.4 .4M225.3 60.8v1.6M225.3 63.2v1.5M225.3 65.6v1.5"/>
<path d="M225.3 67.9v1.6M225.3 70.3v1.6M225.3 72.7v1.6M225.3 75.1v1.6M225.3 77.4v1.6M225.3 79.8v1.6M90.1 80.8h75.3M90.1 81.3h75.3M90.1 87.4h75.3M90.1 87.9h75.3M90.1 85.1h75.3M90.1 85.6h75.3"/>
<path d="M90.1 82.7h75.3M90.1 83.2h75.3M90.1 92.1h75.3M90.1 92.6h75.3M90.1 89.8h75.3M90.1 90.3h75.3M90.1 99.2h75.3M90.1 99.7h75.3M90.1 96.9h75.3M90.1 97.3h75.3M90.1 94.5h75.3M90.1 95h75.3"/>
<path d="M216.9 96.6h2.2M219.7 96.6h.5M220.8 96.6h2.2M225.3 82.2v1.6M225.3 84.6v1.6M225.3 87v1.6M225.3 89.4v1.6M225.3 91.7v1.6M225.3 94.1v1.6M225.3 96.5v1.6M225.3 98.9v1.6M82.6 116.4h90.4"/>
<path d="M90.1 115.9h75.3M90.1 105.8h75.3M90.1 106.3h75.3M90.1 103.4h75.3M90.1 103.9h75.3M90.1 101.1h75.3M90.1 101.6h75.3M90.1 110.5h75.3M90.1 111h75.3M90.1 108.2h75.3M90.1 108.6h75.3M90.1 112.9h75.3"/>
<path d="M90.1 113.3h75.3M211.2 116.4h24.6M216.9 112.2h2.2M219.7 112.2h.5M220.8 112.2h2.2M225.3 101.3v1.5M225.3 103.7v1.5M225.3 106v1.6M225.3 108.4v1.6M225.3 110.8v1.6M225.3 113.2v1.6M225.3 115.5v.9"/>
<path d="M79.7 139.4h10.4v7.8h-10.4M79.7 138.7v4.3h-.9l2.1 .7h-1.2v4.2M80.5 139.4l-.8 .8M83.2 139.4l-3.5 3.4M85.8 139.4l-6.1 6.1M88.5 139.4l-7.8 7.8M165.8 139.4l-.4 .3M168.4 139.4l-3 3M171.1 139.4l-5.7 5.6M173.8 139.4l-7.8 7.8M175.8 139.4h-10.4v7.8h10.4M175.8 138.7v4.3h1l-2.2 .7h1.2v4.2"/>
<path d="M175.8 140l-7.2 7.2M79.6 143l-.2 .2M84.2 147.1l.2 .3M84.2 147.2h2.9v5.2h3l-.3-.3M84.4 147.4h2.3M86.7 147.4l.2 .2v2.9l.2 .2M87.1 148.6l.3 .3M87.1 150.7h.1M87.4 148.9v3l.3 .2M87.4 149h.3v1.8M87.7 149l.2 .2v1.1l.3 .2M87.7 152.2h2.1"/>
<path d="M88.2 150.5h1.7l.2 .3h-2.7M90.1 140.5l-6.7 6.7M90.1 143.1l-4 4.1M90.1 145.8l-1.4 1.4M165.4 150.8h2.7M165.7 152.2h2.1M167.8 149l-.2 .2-.1 1.3h-1.9l-.2 .3M167.8 149h.3M167.8 149v1.8M168.4 148.6l-.3 .3v3l-.3 .2M168.4 150.7h.1M168.8 147.4l-.2 .2v2.9l-.2 .2"/>
<path d="M168.8 147.4h2.3M171.3 147.2h-2.9v5.2h-3l.3-.3M171.3 147.1l-.2 .3M174.8 143.7l-3.5 3.5M175.8 142.7l-.9 .9M175.8 145.3l-1.8 1.9"/>
<circle cx="85.3" cy="58.5" r=".24"/>
<circle cx="85.3" cy="46.2" r=".24"/>
<circle cx="85.4" cy="54.2" r=".24"/>
<circle cx="85.4" cy="50.5" r=".24"/>
<circle cx="85.4" cy="52.3" r=".24"/>
<circle cx="165.9" cy="48.7" r=".37"/>
<circle cx="168.8" cy="50.3" r=".16"/>
<circle cx="168.8" cy="50.3" r=".24"/>
<circle cx="170.2" cy="58.5" r=".24"/>
<circle cx="229.2" cy="51.9" r="1.41"/>
<circle cx="229.2" cy="51.9" r="1.88"/>
<circle cx="238" cy="47.4" r=".07"/>
<circle cx="238.3" cy="48.8" r=".16"/>
<circle cx="238.5" cy="47.3" r=".07"/>
<circle cx="238.8" cy="49.5" r=".07"/>
<circle cx="239" cy="47.2" r=".07"/>
<circle cx="239.2" cy="49.3" r=".07"/>
<circle cx="239.4" cy="47.1" r=".07"/>
<circle cx="239.6" cy="46.5" r=".16"/>
<circle cx="239.6" cy="49.5" r=".16"/>
<circle cx="239.6" cy="50.7" r=".16"/>
<circle cx="239.6" cy="49" r=".07"/>
<circle cx="239.9" cy="47.1" r=".07"/>
<circle cx="240" cy="48.8" r=".07"/>
<circle cx="240.1" cy="53.5" r=".12"/>
<circle cx="240.1" cy="53.5" r=".07"/>
<circle cx="240.2" cy="47.3" r=".07"/>
<circle cx="240.4" cy="48.5" r=".07"/>
<circle cx="240.4" cy="47.7" r=".07"/>
<circle cx="240.5" cy="48.1" r=".07"/>
<circle cx="240.9" cy="47.3" r=".16"/>
<circle cx="240.9" cy="48.8" r=".16"/>
<circle cx="241.2" cy="53.9" r=".56"/>
<circle cx="241.2" cy="53.9" r=".54"/>
<circle cx="241.2" cy="53.9" r=".43"/>
<circle cx="241.2" cy="53.9" r=".22"/>
<circle cx="241.2" cy="53.9" r=".24"/>
<circle cx="241.7" cy="52.8" r=".12"/>
<circle cx="241.7" cy="52.8" r=".07"/>
<circle cx="242.3" cy="54.4" r=".07"/>
<circle cx="242.5" cy="53.4" r=".07"/>
<circle cx="242.7" cy="46.5" r=".29"/>
<circle cx="243" cy="48.9" r=".12"/>
<circle cx="243.5" cy="49.2" r=".37"/>
<circle cx="243.5" cy="49.2" r=".18"/>
<circle cx="243.5" cy="49.2" r=".14"/>
<circle cx="243.6" cy="49.9" r=".16"/>
<circle cx="243.6" cy="45.6" r=".16"/>
<circle cx="244" cy="46.1" r=".12"/>
<circle cx="244.1" cy="48.5" r=".07"/>
<circle cx="244.2" cy="45.6" r=".16"/>
<circle cx="245.2" cy="46.4" r=".22"/>
<circle cx="245.5" cy="46.7" r=".07"/>
<circle cx="245.7" cy="55" r=".33"/>
<circle cx="245.7" cy="45.9" r=".33"/>
<circle cx="245.7" cy="55" r=".26"/>
<circle cx="246.1" cy="54" r=".03"/>
<circle cx="246.1" cy="46.5" r=".03"/>
<circle cx="246.1" cy="54" r=".05"/>
<circle cx="246.1" cy="46.5" r=".05"/>
<circle cx="246.2" cy="50.3" r=".12"/>
<circle cx="85.3" cy="79.7" r=".24"/>
<circle cx="85.3" cy="62.9" r=".24"/>
<circle cx="88.7" cy="60.3" r=".12"/>
<circle cx="89.4" cy="60.3" r=".12"/>
<circle cx="166" cy="60.3" r=".12"/>
<circle cx="166.8" cy="60.3" r=".12"/>
<circle cx="170.2" cy="79.7" r=".24"/>
<circle cx="170.2" cy="62.9" r=".24"/>
<circle cx="224.2" cy="63.3" r=".24"/>
<circle cx="224.2" cy="79.7" r=".24"/>
<circle cx="85.3" cy="96.6" r=".24"/>
<circle cx="170.2" cy="96.6" r=".24"/>
<circle cx="224.2" cy="98.1" r=".24"/>
<circle cx="85.3" cy="115" r=".24"/>
<circle cx="170.2" cy="115" r=".24"/>
<circle cx="224.2" cy="113.7" r=".24"/>
</g>
<!-- layer: ANNOTATIONS -->
<g fill="none" stroke="#000" stroke-width=".25">
<path d="M17.2 19.1l-1.3 1.2M18 17.4l12.6 13M19.8 15.6l12.7 13M24.5 13.6h-1.7l-1.3 1.2M36.2 7.5h1.8M39.7 6.9v14.4M41 6.9v14.4M42.7 7.5h1.8M219.3 33h1.4M222.1 32.5v9.9M236.2 32.5v11.6M237.6 33h1.4"/>
<path d="M84.5 53.4v24.1M171.1 53.5v24M236.9 44.8h17.1M236.9 43.1h17M253.4 46.2v1.4M253.5 46.2v38.7M254.8 40.3h-1.4v1.4M81.6 77h1.5M90.1 68.5v9M91.5 77h1.4M162.6 77h1.4M163.8 64.4l9.6 5.8h1.4"/>
<path d="M165.4 68.5v9M172.5 77h1.4M222.8 63.7h20.3M242.6 65.1v21.7M218.9 97.6l-9.1 8.2h-1.4M242.6 93.3v21.7M253.5 91.4v23.6M232.9 117.4l4.7 4.5h1.5M237.2 116.4h16.8M122.9 128.3h11.1M213.9 132.1h19.7v8.3h-19.7zM213.9 135.3h19.7"/>
<path d="M213.9 137.8h19.7M217.6 128.1h12.6M224 135.3v5.1M74.6 147.2h4.4M74.6 152.4h11.8M75.1 144.3v1.4M75.1 153.9v1.4M90.1 148.4v9.3M91.5 157.2h27M137.1 157.2h26.9M165.4 147.9v9.8M171.3 147.9v9.8"/>
<path d="M172.7 157.2h1.5M122.1 165.1h12.6"/>
</g>
<g fill="#000" stroke="#000" stroke-width=".2">
<path d="M17 18.8l1.4-1-1 1.4zM21.3 14.6l.4 .4-1.5 1zM38 7.2l1.7 .3-1.7 .3zM41 7.5l1.7-.3v.6zM220.7 32.7l1.4 .3-1.4 .2zM236.2 33l1.4-.3v.5zM253.4 44.8l.2 1.4h-.4zM253.2 41.7h.4l-.2 1.4zM253.5 44.8l.3 1.4h-.5zM83.1 76.8l1.4 .2-1.4 .2zM90.1 77l1.4-.2v.4zM162.6 63.7l1.3 .5-.2 .4z"/>
<path d="M164 76.8l1.4 .2-1.4 .2zM171.1 77l1.4-.2v.4zM242.6 63.7l.2 1.4h-.4zM218.8 97.4l1.2-.8-.9 1.1zM231.9 116.4l1.1 .8-.3 .3zM242.4 115h.4l-.2 1.4zM253.3 115h.5l-.3 1.4zM74.8 145.7h.5l-.2 1.5zM75.1 152.4l.2 1.5h-.5zM90.1 157.2l1.4-.2v.4zM164 157l1.4 .2-1.4 .2zM171.3 157.2l1.4-.2v.4z"/>
</g>
<!-- layer: RHX RH F.O.H. -->
<path d="M90.1 66.5h.1" fill="none" stroke="#000" stroke-width=".2"/>
<!-- layer: SECTION CUTS -->
<g fill="none" stroke="#000" stroke-width=".25">
<path d="M136.7 39.7h-8.5v6.1M128.2 47.4v1.6M128.2 50.6v7.9M128.2 60.1v1.6M128.2 63.3v7.9M128.2 72.8v1.6M128.2 76v7.9M87.3 89.3h-8.6v8.6M88.9 89.3h1.5M92 89.3h8M101.6 89.3h1.5M104.7 89.3h8"/>
<path d="M114.3 89.3h1.5M117.4 89.3h8M127 89.3h1.5M128.2 85.5v1.6M128.2 88.7v7.9M128.2 98.2v1.6M130.1 89.3h8M139.7 89.3h1.5M142.8 89.3h8M152.4 89.3h1.5M155.5 89.3h8M165.1 89.3h1.5"/>
<path d="M168.2 89.3h8.6v8.6M128.2 101.4v7.9M128.2 110.9v1.6M128.2 114.1v6.1h8.5"/>
</g>
<path d="M136.7 39.2l2.7 .5-2.7 .5zM78.2 97.9h.9l-.4 2.7zM176.4 97.9h.9l-.5 2.7zM136.7 119.8l2.7 .4-2.7 .5z" fill="#000" stroke="#000" stroke-width=".2"/>
<!-- layer: DETAILS -->
<g fill="none" stroke="#000" stroke-width=".25">
<path d="M38.9 12.2a2.53 2.53 0 0 1 4.2 1.3v10.5M38.9 12.2l-21.6 21.6M43 13.2l-22.1 22.1M16.9 34.4l-.3 1.1 .7 .2 .2-1.1M17.7 33.5a2.59 2.59 0 0 1 3.2 1.8M17.9 34.2a1.94 1.94 0 0 1 2.3 1.2v5.7l.7 .2v-6M18 33.4a1.26 1.26 0 0 0-1.1 1M18.1 34.1l-.6 .5M43.1 21.8v26.1a2.59 2.59 0 0 0 1.5 1.8M20.2 57.7v.7M20.2 49.4v.7M20.2 52.2v.7"/>
<path d="M20.2 54.9v.7M20.2 43.8v.6M20.2 41.1v.7M20.2 46.6v.7M20.2 47.3l.7 .2v2.1l-.7-.2zM20.2 50.1l.7 .2v2.1l-.7-.2zM20.9 42l-.7-.2v2l.7 .2M20.9 44.7l-.7-.2v2.1l.7 .2M20.9 53.1l-.7-.2v2l.7 .2M20.9 55.8l-.7-.2v2.1l.7 .2M20.9 58.6l-.7-.2v2.1l.7 .2M20.9 42v2"/>
<path d="M20.9 44.7v2.1M20.9 53.1v2M20.9 55.8v2.1M20.9 58.6v2.1M20.9 41.3v.7M20.9 43.9v.7M20.9 46.8v.7M20.9 49.6v.7M20.9 52.4v.7M20.9 55.1v.7M20.9 57.9v.7M47.4 47.9a2.44 2.44 0 0 1-.8 1.7l-22.7 21.4"/>
<path d="M47.4 47.9l-22.9 21.7M47.4 47.9l-.7-.2-22.9 21.6M20.2 63.6v.7M20.2 60.5v.7M20.2 69.5a2.49 2.49 0 0 0 3.6 1.7l.3-.6 .4-1-.7-.3-.3 1.1M20.2 61.2l.7 .2v2.4l-.7-.2zM20.9 69.4a1.76 1.76 0 0 0 2.5 1.2l.1-.2M20.9 63.8v.6M20.9 64.5l-.7-.2v5.2M20.9 64.5v4.9M20.9 60.7v.7"/>
<circle cx="22.2" cy="39.9" r=".62"/>
<circle cx="24" cy="38.1" r=".62"/>
<circle cx="25.8" cy="36.3" r=".62"/>
<circle cx="25.8" cy="39" r=".62"/>
<circle cx="27.6" cy="34.6" r=".62"/>
<circle cx="27.6" cy="37.2" r=".62"/>
<circle cx="29.4" cy="32.8" r=".62"/>
<circle cx="29.4" cy="38.3" r=".62"/>
<circle cx="29.4" cy="35.4" r=".62"/>
<circle cx="31.3" cy="36.5" r=".62"/>
<circle cx="31.3" cy="31" r=".62"/>
<circle cx="31.3" cy="33.7" r=".62"/>
<circle cx="31.3" cy="39.3" r=".62"/>
<circle cx="33.1" cy="31.9" r=".62"/>
<circle cx="33.1" cy="34.7" r=".62"/>
<circle cx="33.1" cy="29.3" r=".62"/>
<circle cx="33.1" cy="37.6" r=".62"/>
<circle cx="34.9" cy="33" r=".62"/>
<circle cx="34.9" cy="38.6" r=".62"/>
<circle cx="34.9" cy="27.5" r=".62"/>
<circle cx="34.9" cy="35.8" r=".62"/>
<circle cx="34.9" cy="30.2" r=".62"/>
<circle cx="36.7" cy="25.7" r=".62"/>
<circle cx="36.7" cy="34" r=".62"/>
<circle cx="36.7" cy="36.9" r=".62"/>
<circle cx="36.7" cy="31.2" r=".62"/>
<circle cx="36.7" cy="39.5" r=".62"/>
<circle cx="36.7" cy="28.4" r=".62"/>
<circle cx="38.5" cy="24" r=".62"/>
<circle cx="38.5" cy="26.6" r=".62"/>
<circle cx="38.5" cy="29.4" r=".62"/>
<circle cx="38.5" cy="35.1" r=".62"/>
<circle cx="38.5" cy="32.3" r=".62"/>
<circle cx="38.5" cy="37.7" r=".62"/>
<circle cx="40.4" cy="24.8" r=".62"/>
<circle cx="40.4" cy="33.3" r=".62"/>
<circle cx="40.4" cy="30.5" r=".62"/>
<circle cx="40.4" cy="27.7" r=".62"/>
<circle cx="40.4" cy="22.2" r=".62"/>
<circle cx="40.4" cy="38.8" r=".62"/>
<circle cx="40.4" cy="36" r=".62"/>
<circle cx="42.1" cy="31.6" r=".62"/>
<circle cx="42.1" cy="34.3" r=".62"/>
<circle cx="42.1" cy="37.1" r=".62"/>
<circle cx="42.1" cy="20.5" r=".62"/>
<circle cx="42.1" cy="28.8" r=".62"/>
<circle cx="42.1" cy="39.9" r=".62"/>
<circle cx="42.1" cy="23.1" r=".62"/>
<circle cx="42.1" cy="25.9" r=".62"/>
<circle cx="22.2" cy="56.5" r=".62"/>
<circle cx="22.2" cy="51" r=".62"/>
<circle cx="22.2" cy="45.3" r=".62"/>
<circle cx="22.2" cy="48.2" r=".62"/>
<circle cx="22.2" cy="59.3" r=".62"/>
<circle cx="22.2" cy="42.5" r=".62"/>
<circle cx="22.2" cy="53.6" r=".62"/>
<circle cx="24" cy="57.5" r=".62"/>
<circle cx="24" cy="40.8" r=".62"/>
<circle cx="24" cy="43.6" r=".62"/>
<circle cx="24" cy="49.2" r=".62"/>
<circle cx="24" cy="51.9" r=".62"/>
<circle cx="24" cy="46.4" r=".62"/>
<circle cx="24" cy="54.7" r=".62"/>
<circle cx="25.8" cy="47.5" r=".62"/>
<circle cx="25.8" cy="55.8" r=".62"/>
<circle cx="25.8" cy="44.7" r=".62"/>
<circle cx="25.8" cy="50.1" r=".62"/>
<circle cx="25.8" cy="52.9" r=".62"/>
<circle cx="25.8" cy="41.8" r=".62"/>
<circle cx="26" cy="58.8" r=".62"/>
<circle cx="27.6" cy="54" r=".62"/>
<circle cx="27.6" cy="48.4" r=".62"/>
<circle cx="27.6" cy="45.7" r=".62"/>
<circle cx="27.6" cy="51.2" r=".62"/>
<circle cx="27.6" cy="40.1" r=".62"/>
<circle cx="27.6" cy="42.9" r=".62"/>
<circle cx="27.7" cy="57" r=".62"/>
<circle cx="29.4" cy="52.2" r=".62"/>
<circle cx="29.4" cy="41.1" r=".62"/>
<circle cx="29.4" cy="43.9" r=".62"/>
<circle cx="29.4" cy="46.6" r=".62"/>
<circle cx="29.4" cy="49.4" r=".62"/>
<circle cx="29.5" cy="55.3" r=".62"/>
<circle cx="31.3" cy="50.5" r=".62"/>
<circle cx="31.3" cy="47.6" r=".62"/>
<circle cx="31.3" cy="44.8" r=".62"/>
<circle cx="31.3" cy="42.2" r=".62"/>
<circle cx="31.4" cy="53.4" r=".62"/>
<circle cx="33.1" cy="43" r=".62"/>
<circle cx="33.1" cy="45.9" r=".62"/>
<circle cx="33.1" cy="48.7" r=".62"/>
<circle cx="33.1" cy="40.4" r=".62"/>
<circle cx="33.2" cy="51.6" r=".62"/>
<circle cx="34.9" cy="46.9" r=".62"/>
<circle cx="34.9" cy="44.1" r=".62"/>
<circle cx="34.9" cy="41.3" r=".62"/>
<circle cx="35.1" cy="49.8" r=".62"/>
<circle cx="36.7" cy="45.2" r=".62"/>
<circle cx="36.7" cy="42.3" r=".62"/>
<circle cx="36.7" cy="47.8" r=".62"/>
<circle cx="38.5" cy="46" r=".62"/>
<circle cx="38.5" cy="40.6" r=".62"/>
<circle cx="38.5" cy="43.4" r=".62"/>
<circle cx="40.4" cy="41.6" r=".62"/>
<circle cx="40.4" cy="44.3" r=".62"/>
<circle cx="42.2" cy="42.4" r=".62"/>
<circle cx="22.2" cy="62.3" r=".62"/>
<circle cx="24" cy="60.6" r=".62"/>
</g>
<!-- layer: TITLE BLOCK -->
<g fill="none" stroke="#000" stroke-width=".25">
<path d="M3.2 3.3h272.6v209.4h-272.6zM60.3 3.3v131.4h-57.1M3.2 79.7h57.1M12.4 77.6h38.7M3.2 88h57.1M3.2 92.2h57.1M3.2 83.9h57.1M28.4 83.9v50.8M29.5 97.5h2.3v2.3h-2.3zM29.5 93.3h2.4v2.3h-2.4zM3.2 109.3h57.1M29.3 105.8h2.3v2.4h-2.3z"/>
<path d="M29.4 118.7h2.3v2.4h-2.3zM29.4 101.6h2.3v2.4h-2.3zM29.5 114.5h2.3v2.4h-2.3zM29.5 110.4h2.4v2.3h-2.4zM29.3 122.9h2.3v2.3h-2.3zM29.3 131.3h2.3v2.3h-2.3zM29.4 127.1h2.3v2.3h-2.3zM3.2 195.8h167.8v16.9M29.6 195.8v16.9M71.1 200h-67.9h167.8M71.1 195.8v16.9M90.3 195.8v16.9"/>
<path d="M3.2 208.6h67.9M3.2 204.4h67.9M209.6 207h43.2M230.9 201.3v11.4M252.8 201.3v11.4M275.8 201.3h-66.2v11.4"/>
</g>
<text font-size="7.2" x="216.3" y="195.5">SECURITY GRILLES</text>
<g font-size="2.4">
<text x="26.4" y="8.4">3/16&quot; Ø</text>
<text x="26.1" y="14.5">7 /32&quot;</text>
<text x="12.9" y="77.1">PERFORATED ALUMINUM PANEL DETAIL</text>
<text x="26.1" y="82.6">OPTIONS</text>
<text x="7.5" y="86.8">OPENING WIDTH</text>
<text x="7.5" y="91">OPENING HEIGHT</text>
<text x="7.9" y="95.3">HOOD OPTIONS</text>
<text x="32.9" y="95.4">OFF</text>
<text x="32.8" y="99.5">ON (OCTAGON)</text>
<text x="32.6" y="107.9">HOOD SUPPORT</text>
<text x="32.7" y="103.7">ON (ROUND)</text>
<text x="7.9" y="112.4">GUIDE OPTIONS</text>
<text x="33" y="112.4">ANGLED E</text>
<text x="32.9" y="116.6">ANGLED Z</text>
<text x="32.6" y="124.9">EXTRUDED Z</text>
<text x="32.7" y="120.7">EXTRUDED E</text>
<text x="32.7" y="129.1">HIGH USAGE E</text>
<text x="32.6" y="133.3">HIGH USAGE Z</text>
<text x="8.4" y="198.9">COMPONENT</text>
<text x="11.4" y="202.8">CURTAIN</text>
<text x="36.5" y="202.9">ALUMINUM, CLEAR ANODIZED</text>
<text x="42.9" y="198.8">MATERIAL</text>
<text x="73.7" y="198.9">OPERATION</text>
<text x="91.7" y="198.9">NOTES:</text>
<text x="91.8" y="202.8">- ELECTRIC OPERATOR WITH AUTOMATIC EMERGENCY EGRESS; COMPLIANT</text>
<text x="210.4" y="203.6">DWG. NO.</text>
<text x="217.3" y="199.8">674 UPWARD COILING SECURITY GRILLES - FACE MOUNT</text>
<text x="231.4" y="203.4">DATE:</text>
<text x="12.2" y="207.3">GUIDES</text>
<text x="39.8" y="207.2">EXTRUDED ALUMINUM</text>
<text x="76.1" y="205.8">RHX FOH</text>
<text x="79.2" y="208.6">LH</text>
<text x="91.8" y="205.7">WITH IBC 1008.1.4.4 &amp; NFPA 101</text>
<text x="210.3" y="209.1">SHEET</text>
<text x="231.6" y="209">BY:</text>
<text x="9.8" y="211.5">BOTTOM BAR</text>
<text x="36.4" y="211.6">CLEAR ANODIZED ALUMINUM</text>
</g>
<g font-size="2">
<text x="223.5" y="33.7">PROJECTION</text>
<text x="140.3" y="40.5">B</text>
<text x="256" y="41">1 1/2&quot;</text>
<text x="176.1" y="70.9">JAMB BEYOND</text>
<text x="75.3" y="77.7">5 1/2&quot;</text>
<text x="175.2" y="77.7">5 1/2&quot;</text>
<text x="238.1" y="89.6">OPENING</text>
<text x="250.4" y="87.7">TOTAL</text>
<text x="238.8" y="91.9">HEIGHT</text>
<text x="249.7" y="90">HEIGHT</text>
<text x="78.1" y="103.2">A</text>
<text x="176.3" y="103.2">A</text>
<text x="184.6" y="106.5">3/8&quot; EXPANSION BOLTS</text>
<text x="193.7" y="108.9">3'-0&quot; O.C. MAX</text>
<text x="196.5" y="111.3">EACH SIDE</text>
<text x="140.3" y="121">B</text>
<text x="240.3" y="122.6">FINISHED FLOOR</text>
<text x="122.9" y="127.9">ELEVATION</text>
<text x="217.6" y="127.7">SECTION B-B</text>
<text x="216.8" y="137.3">MIN.</text>
<text x="217.6" y="134.4">PROJECTION</text>
<text x="226.2" y="137.3">MAX.</text>
<text x="214.7" y="139.7">14&quot; X 16&quot;</text>
<text x="224.5" y="139.7">26&quot; X 28&quot;</text>
<text x="72.6" y="150.5">4 1/2&quot;</text>
<text x="119.7" y="157.9">OPENING WIDTH</text>
<text x="167.5" y="157.9">5&quot;</text>
<text x="122.1" y="164.7">SECTION A-A</text>
</g>
</svg>
